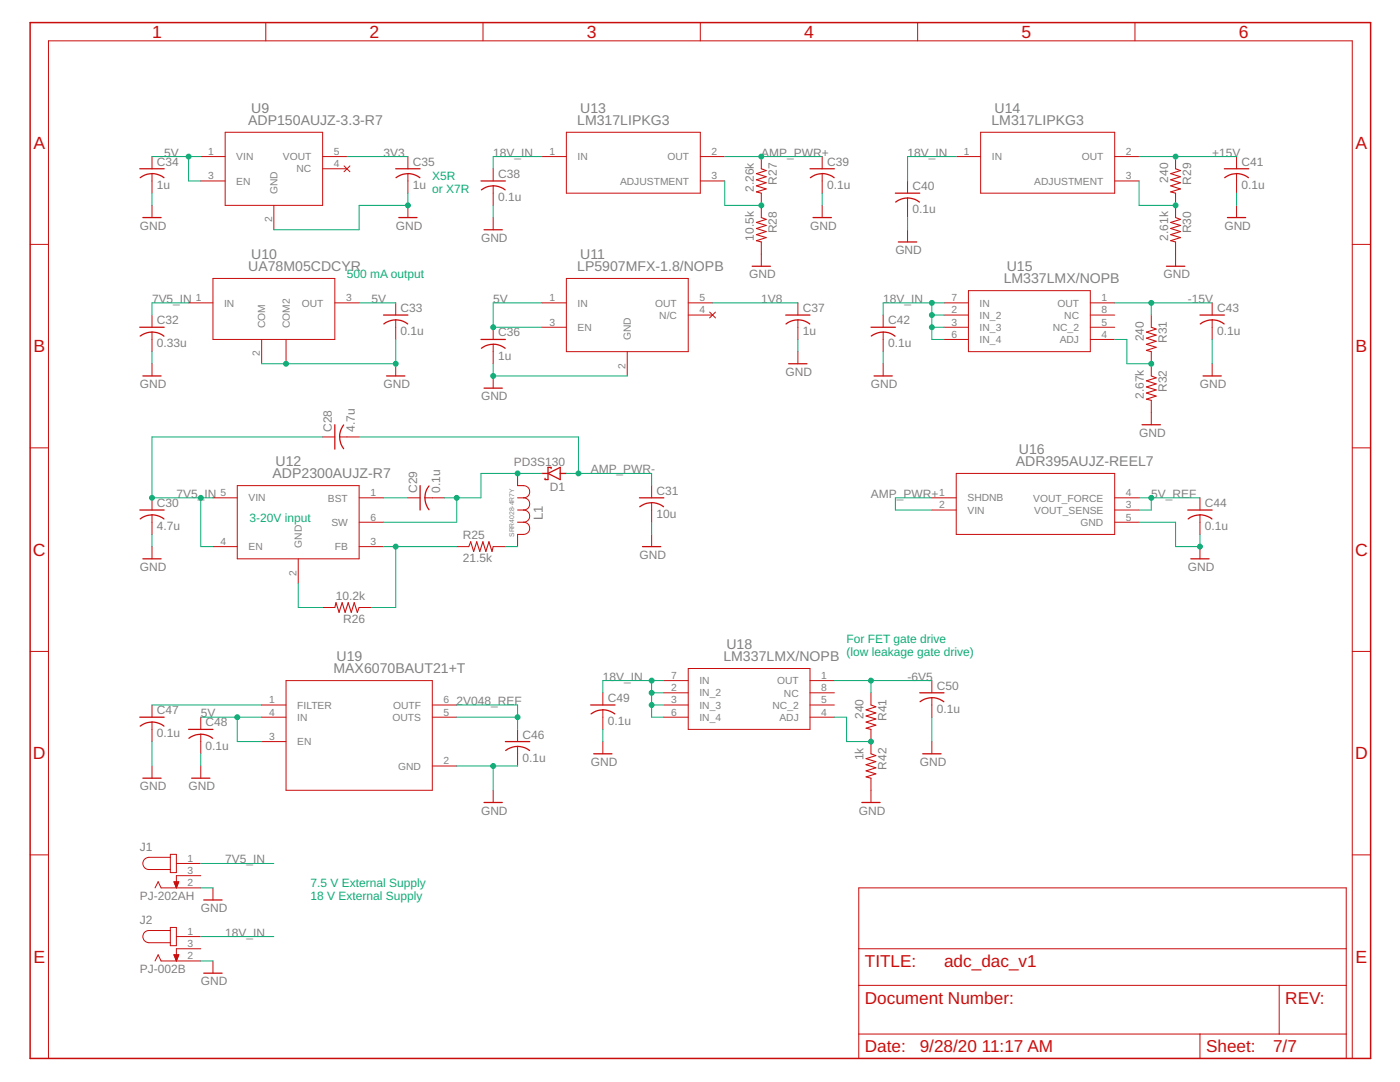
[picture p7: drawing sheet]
<svg xmlns="http://www.w3.org/2000/svg" width="279mm" height="216mm" viewBox="0 0 279 216" stroke-linecap="round" stroke-linejoin="round" font-family="sans-serif">
<g fill="none" stroke="#c90d0c" stroke-width=".25">
<path d="M27.9 33.7h4.9M28 35.5a3.8 3.8 0 0 1 4.7 0M79 33.7h4.8M79 35.5a3.8 3.8 0 0 1 4.8 0M96 36.1h4.9M96.1 37.9a3.8 3.8 0 0 1 4.7 0M161.6 33.7h4.9M161.7 35.5a3.8 3.8 0 0 1 4.8 0M178.7 38.5h4.9M244.3 33.7h4.9M244.4 35.5a3.8 3.8 0 0 1 4.8 0M28.5 43.4h3.7"/>
<path d="M79.6 43.4h3.6M96.6 45.8h3.6M150.1 53.1h3.7M162.3 43.4h3.6M178.8 40.3a3.8 3.8 0 0 1 4.7 0M179.3 48.3h3.6M232.8 53.1h3.7M245 43.4h3.6M27.9 65.3h4.9M28 67.1a3.9 3.9 0 0 1 4.7 0M28.5 75h3.7M76.5 62.9h4.9"/>
<path d="M77.2 75h3.6M79 63.8l1 .1 1.4 .7M79 63.8l-1 .2-1.4 .6M96 67.7h4.9M96.1 69.5a3.9 3.9 0 0 1 4.7 0M96.6 77.4h3.6M156.8 62.9h4.8M157.4 72.6h3.7M159.2 63.8l1.1 .1 1.3 .7M159.2 63.8l-1 .2-1.3 .6M173.8 65.3h4.9M173.9 67.1a3.9 3.9 0 0 1 4.7 0"/>
<path d="M174.4 75h3.7M239.5 62.9h4.8M240.1 75h3.6M241.9 63.8l1 .1 1.4 .7M241.9 63.8l-1 .2-1.4 .6M66.8 84.8v4.8M67.8 87.2l.3 1.5 .5 .8M68.6 84.8l-.7 1.4-.1 1M83.8 96.9v4.9M85.6 97a3.8 3.8 0 0 0 0 4.7M108.2 94.5h1.2M109.4 94.5l2.4-1.2v2.4z"/>
<path d="M110 93.5v-.2h-.6v2.4h-.6v-.3M111.8 94.5h1.2M127.6 99.3h4.9M227.9 84.8h3.7M27.9 101.8h4.9M28 103.5a3.8 3.8 0 0 1 4.7 0M28.5 111.5h3.7M127.7 101.1a3.8 3.8 0 0 1 4.7 0M128.2 109.1h3.7M237 101.8h4.9M237.1 103.5a3.8 3.8 0 0 1 4.8 0M237.7 111.5h3.6"/>
<path d="M183.6 138.2h4.8M27.9 143.1h4.9M28.5 155.3h3.7M30.3 144.1l1 .1 1.4 .7M30.3 144.1l-1 .1-1.3 .7M37.6 145.5h4.9M38.2 155.3h3.7M40.1 146.5l1.5 .3 .8 .5M40.1 146.5l-1 .1-1.4 .7M100.9 148h4.8M100.9 149.8a3.8 3.8 0 0 1 4.8 0M117.9 140.7h4.8"/>
<path d="M118 142.5a3.8 3.8 0 0 1 4.7 0M118.5 150.4h3.6M183.6 140a3.9 3.9 0 0 1 4.8 0M184.1 150.4h3.7M40.7 179.6h3.6M96.6 160.1h3.6M172 160.1h3.6M40.7 194.2h3.6"/>
</g>
<g fill="none" stroke="#c90d0c" stroke-width=".21">
<path d="M151.9 33.7l1 .3-1.9 .6 1.9 .7-1.9 .6 1.9 .6-1.9 .6 1.9 .6-1.9 .6 .9 .2M234.6 33.7l1 .3-2 .6 2 .7-2 .6 2 .6-2 .6 2 .6-2 .6 1 .2M151.9 43.4l1 .4-1.9 .6 1.9 .6-1.9 .6 1.9 .6-1.9 .6 1.9 .6-1.9 .6 .9 .3M234.6 43.4l1 .4-2 .6 2 .6-2 .6 2 .6-2 .6 2 .6-2 .6 1 .3M229.8 65.3l.9 .4-1.9 .6 1.9 .6-1.9 .6 1.9 .6-1.9 .6 1.9 .6-1.9 .6 1 .3M229.8 75l.9 .4-1.9 .6 1.9 .6-1.9 .6 1.9 .6-1.9 .6 1.9 .6-1.9 .7 1 .2M103.3 99.3h1.2M103.3 96.9h1.2M93.6 109.1l.3-1 .6 1.9 .6-1.9 .7 1.9 .6-1.9 .6 1.9 .6-1.9 .6 1.9 .2-.9M103.3 101.8h1.2M103.3 106.6h1.2M103.3 104.2h1.2"/>
<path d="M66.8 121.2l.3-1 .6 2 .6-2 .6 2 .6-2 .6 2 .6-2 .6 2 .4-1M173.8 140.7l1 .3-2 .6 2 .7-2 .6 2 .6-2 .6 2 .6-2 .6 1 .2M173.8 150.4l1 .4-2 .6 2 .6-2 .6 2 .6-2 .6 2 .6-2 .6 1 .3"/>
</g>
<g fill="none" stroke="#c90d0c" stroke-width=".2">
<path d="M53 4.5v3.6M96.4 4.5v3.6M139.8 4.5v3.6M183.1 4.5v3.6M226.5 4.5v3.6M30.3 31.2v2.5M30.3 34.6v3.9M40.1 31.2h4.8M40.1 36.1h4.8M44.9 26.4h19.5v14.6h-19.5zM64.4 31.2h4.8M64.4 33.7h4.8"/>
<path d="M68.7 33.1l1.1 1.2M69.8 33.1l-1.1 1.2M81.4 31.2v2.5M81.4 34.6v3.9M98.4 33.7v2.4M98.4 37.1v3.9M108.2 31.2h4.8M113 26.4h26.8v12.1h-26.8zM139.8 31.2h4.8M139.8 36.1h4.8M151.9 31.2v2.5M151.9 38.5v4.9"/>
<path d="M164.1 31.2v2.5M164.1 34.6v3.9M181.1 36.1v2.4M181.1 39.5v3.9M190.8 31.2h4.9M195.7 26.4h26.8v12.1h-26.8zM222.5 31.2h4.8M222.5 36.1h4.8M234.6 31.2v2.5M234.6 38.5v4.9M246.8 31.2v2.5M246.8 34.6v3.9"/>
<path d="M6 48.8h3.7M30.3 41v2.4M42.5 55.6h24.3v12.1h-24.3zM54.7 41v4.8M81.4 41v2.4M98.4 43.4v2.4M113 55.6h24.4v14.6h-24.4zM151.9 48.3v4.8M164.1 41v2.4M181.1 45.8v2.5M193.3 58h24.3v12.2h-24.3zM234.6 48.3v4.8"/>
<path d="M246.8 41v2.4M269.9 48.8h3.6M30.3 62.9v2.4M30.3 66.3v3.9M30.3 72.6v2.4M37.6 60.4h4.9M52.2 67.7v4.9M57.1 67.7v4.9M66.8 60.4h4.9M79 60.4v2.5M79 63.8v3.9M79 72.6v2.4"/>
<path d="M98.4 65.3v2.4M98.4 68.7v3.9M98.4 75v2.4M108.2 60.4h4.8M108.2 65.3h4.8M125.2 70.2v4.8M137.4 60.4h4.8M137.4 62.9h4.8M141.6 62.3l1.2 1.1M142.8 62.3l-1.2 1.1M159.2 60.4v2.5M159.2 63.8v3.9"/>
<path d="M159.2 70.2v2.4M176.3 62.9v2.4M176.3 66.3v3.9M176.3 72.6v2.4M188.4 60.4h4.9M188.4 62.9h4.9M188.4 65.3h4.9M188.4 67.7h4.9M217.6 60.4h4.9M217.6 62.9h4.9M217.6 65.3h4.9M217.6 67.7h4.9"/>
<path d="M229.8 62.9v2.4M229.8 70.2v4.8M229.8 79.9v4.9M241.9 60.4v2.5M241.9 63.8v3.9M241.9 72.6v2.4M6 89.4h3.7M30.3 99.3v2.5M42.5 99.3h4.8M47.3 96.9h24.4v14.6h-24.4zM64.4 87.2h2.4M67.8 87.2h3.9"/>
<path d="M71.7 99.3h4.8M81.4 99.3h2.4M84.8 99.3h3.9M103.3 94.5v2.4M104.5 96.9a1.22 1.22 0 0 1 1.2 1.2 1.22 1.22 0 0 1-1.2 1.2 1.22 1.22 0 0 1 1.2 1.3 1.22 1.22 0 0 1-1.2 1.2 1.22 1.22 0 0 1 1.2 1.2 1.22 1.22 0 0 1-1.2 1.2 1.22 1.22 0 0 1 1.2 1.2 1.22 1.22 0 0 1-1.2 1.2M130 96.9v2.4M186 99.3h4.8M190.8 94.5h31.7v12.1h-31.7zM222.5 99.3h4.8M239.5 99.3v2.5M269.9 89.4h3.6M30.3 102.7v3.9"/>
<path d="M30.3 109.1v2.4M42.5 109.1h4.8M59.5 111.5v4.9M71.7 109.1h4.8M71.7 104.2h4.8M91.1 109.1h2.5M98.4 109.1h2.5M103.3 106.6v2.5M130 100.3v3.9M130 106.6v2.5M186 101.8h4.8M222.5 101.8h4.8"/>
<path d="M222.5 104.2h4.8M239.5 102.7v3.9M239.5 109.1v2.4M6 130h3.7M57.1 135.8h29.2v21.9h-29.2zM64.4 121.2h2.4M71.7 121.2h2.4M120.3 138.2v2.5M132.5 135.8h4.9M132.5 138.2h4.9M137.4 133.4h24.2v12.1h-24.2zM161.6 135.8h4.9"/>
<path d="M161.6 138.2h4.9M173.8 138.2v2.5M186 135.8v2.4M186 139.2v3.9M269.9 130h3.6M30.3 140.7v2.4M30.3 144.1v3.9M30.3 152.8v2.5M40.1 143.1v2.4M40.1 146.5v3.9M40.1 152.8v2.5M52.2 140.7h4.9"/>
<path d="M52.2 143.1h4.9M52.2 148h4.9M86.3 140.7h4.8M86.3 143.1h4.8M86.3 152.8h4.8M98.4 157.7v2.4M103.3 145.5v2.5M103.3 148.9v3.9M120.3 141.6v3.9M120.3 148v2.4M132.5 140.7h4.9M132.5 143.1h4.9"/>
<path d="M161.6 140.7h4.9M161.6 143.1h4.9M173.8 145.5v4.9M173.8 155.3v4.8M186 148v2.4M6 170.6h3.7M30.9 177.2l.7-1.3 .6 1.3h7.9M34 171.1h-4.3a1.22 1.22 0 0 0-1.2 1.2 1.22 1.22 0 0 0 1.2 1.2h4.3M34 170.5h1.2v3.6h-1.2zM34.7 175.9h1l-.5 1.3zM34.8 176h.8M34.8 176.1h.8"/>
<path d="M34.8 176.3h.8M34.9 176.4h.6M34.9 176.5h.6M35 176.6h.4M35 176.7h.4M35.1 176.8h.2M35.1 177h.2M35.2 177.1h.1M35.2 172.3h4.9M40.1 174.7h-4.9v2.5M42.5 177.2v2.4M171.4 177.2h97.3v34h-97.3z"/>
<path d="M269.9 170.6h3.6M30.9 191.7l.7-1.2 .6 1.2h7.9M34 185.7h-4.3a1.22 1.22 0 0 0-1.2 1.2 1.22 1.22 0 0 0 1.2 1.2h4.3M34 185.1h1.2v3.6h-1.2zM34.7 190.5h1l-.5 1.2zM34.8 190.6h.8M34.8 190.8h.8M34.9 190.9h.6M34.9 191h.6M34.9 191.1h.6M35 191.2h.4M35 191.3h.4"/>
<path d="M35.1 191.5h.2M35.1 191.6h.2M35.2 191.7h.1M35.2 186.9h4.9M40.1 189.3h-4.9v2.4M42.5 191.7v2.5M171.4 196.6h97.3M171.4 189.3h97.3M255.3 196.6v9.7M9.7 211.2v-203.1h260.2v203.1M171.4 206.3h97.3M239.5 206.3v4.9"/>
</g>
<path d="M6 4.5h267.5v206.7h-267.5z" fill="none" stroke="#c90d0c" stroke-width=".3"/>
<g fill="none" stroke="#0dab76" stroke-width=".2">
<path d="M30.3 38.5v2.5M30.3 31.2h9.8M37.6 31.2v4.9h2.5M69.2 31.2h12.2M81.4 38.5v2.5h-9.7v4.8h-17M108.2 31.2h-9.8v2.5M144.6 36.1v4.9h7.3M144.6 31.2h19.5M164.1 38.5v2.5M190.8 31.2h-9.7v4.9M227.3 36.1v4.9h7.3M227.3 31.2h19.5"/>
<path d="M246.8 38.5v2.5M98.4 41v2.4M181.1 43.4v2.4M30.3 70.2v2.4M37.6 60.4h-7.3v2.5M71.7 60.4h7.3M79 67.7v4.9h-26.8M98.4 72.6v2.4h26.8M108.2 60.4h-9.8v4.9h9.8M142.2 60.4h17M159.2 67.7v2.5M176.3 70.2v2.4"/>
<path d="M186 60.4v7.3h2.4M186 65.3h2.4M186 62.9h2.4M188.4 60.4h-12.1v2.5M222.5 67.7h2.4v4.9h4.9M222.5 60.4h19.4M229.8 60.4v2.5M241.9 67.7v4.9M40.1 99.3v9.8h2.4M64.4 87.2h-34.1v12.1h12.2M71.7 87.2h43.7v7.3M76.5 99.3h4.9"/>
<path d="M91.1 99.3v4.9h-14.6M108.2 94.5h-12.2v4.8h-7.3M113 94.5h17v2.4M186 99.3h-7.3v2.5h7.3M227.3 99.3h12.2M229.8 99.3v2.5h-2.5M30.3 106.6v2.5M59.5 116.4v4.8h4.9M76.5 109.1h14.6M79 109.1v12.1h-4.9M100.9 109.1h2.4M130 104.2v2.4"/>
<path d="M227.3 104.2h7.3v4.9h4.9v-2.5M130 135.8v7.3h2.5M130 138.2h2.5M132.5 135.8h-12.2v2.4M166.5 135.8h19.5M173.8 135.8v2.4M30.3 148v4.8M30.3 140.7h21.9M40.1 150.4v2.4M40.1 143.1h12.1M47.3 143.1v4.9h4.9M91.1 152.8h12.2"/>
<path d="M91.1 143.1h12.2M91.1 140.7h12.2v4.8M98.4 152.8v4.9M120.3 145.5v2.5M130 140.7h2.5M166.5 143.1h2.5v4.9h4.8M186 143.1v4.9M40.1 177.2h2.4M40.1 172.3h14.6M40.1 191.7h2.4M40.1 186.9h14.6"/>
</g>
<g fill="#0dab76" stroke="#0dab76" stroke-width=".2">
<circle cx="115.4" cy="94.5" r=".49"/>
<circle cx="91.1" cy="99.3" r=".49"/>
<circle cx="103.3" cy="94.5" r=".49"/>
<circle cx="79" cy="109.1" r=".49"/>
<circle cx="79" cy="72.6" r=".49"/>
<circle cx="57.1" cy="72.6" r=".49"/>
<circle cx="81.4" cy="41" r=".49"/>
<circle cx="98.4" cy="75" r=".49"/>
<circle cx="239.5" cy="109.1" r=".49"/>
<circle cx="98.4" cy="152.8" r=".49"/>
<circle cx="37.6" cy="31.2" r=".49"/>
<circle cx="98.4" cy="65.3" r=".49"/>
<circle cx="47.3" cy="143.1" r=".49"/>
<circle cx="30.3" cy="99.3" r=".49"/>
<circle cx="40.1" cy="99.3" r=".49"/>
<circle cx="186" cy="60.4" r=".49"/>
<circle cx="186" cy="65.3" r=".49"/>
<circle cx="186" cy="62.9" r=".49"/>
<circle cx="130" cy="135.8" r=".49"/>
<circle cx="130" cy="140.7" r=".49"/>
<circle cx="130" cy="138.2" r=".49"/>
<circle cx="151.9" cy="31.2" r=".49"/>
<circle cx="151.9" cy="41" r=".49"/>
<circle cx="234.6" cy="41" r=".49"/>
<circle cx="234.6" cy="31.2" r=".49"/>
<circle cx="229.8" cy="60.4" r=".49"/>
<circle cx="229.8" cy="72.6" r=".49"/>
<circle cx="229.8" cy="99.3" r=".49"/>
<circle cx="103.3" cy="143.1" r=".49"/>
<circle cx="173.8" cy="148" r=".49"/>
<circle cx="173.8" cy="135.8" r=".49"/>
</g>
<g font-size="3.5" fill="#c90d0c">
<text x="30.4" y="7.6">1</text>
<text x="73.7" y="7.6">2</text>
<text x="117.1" y="7.6">3</text>
<text x="160.5" y="7.6">4</text>
<text x="203.9" y="7.6">5</text>
<text x="247.2" y="7.6">6</text>
<text x="6.7" y="29.7">A</text>
<text x="270.5" y="29.7">A</text>
<text x="6.7" y="70.3">B</text>
<text x="270.5" y="70.3">B</text>
<text x="6.6" y="110.9">C</text>
<text x="270.4" y="110.9">C</text>
<text x="6.6" y="151.5">D</text>
<text x="270.4" y="151.5">D</text>
<text x="6.7" y="192.1">E</text>
<text x="270.5" y="192.1">E</text>
</g>
<g font-size="3.4" fill="#c90d0c">
<text x="172.6" y="193">TITLE:</text>
<text x="188.4" y="193">adc_dac_v1</text>
<text x="172.6" y="200.3">Document Number:</text>
<text x="256.5" y="200.3">REV:</text>
<text x="172.6" y="210">Date:</text>
<text x="183.5" y="210">9/28/20</text>
<text x="195.9" y="210">11:17 AM</text>
<text x="240.7" y="210">Sheet:</text>
<text x="254.1" y="210">7/7</text>
</g>
<g font-size="2.8" fill="#808080">
<text x="50.1" y="22.5">U9</text>
<text x="115.8" y="22.5">U13</text>
<text x="198.5" y="22.5">U14</text>
<text x="49.5" y="25">ADP150AUJZ-3.3-R7</text>
<text x="115.2" y="25">LM317LIPKG3</text>
<text x="197.9" y="25">LM317LIPKG3</text>
<text x="50.1" y="51.7">U10</text>
<text x="115.8" y="51.7">U11</text>
<text x="49.5" y="54.1">UA78M05CDCYR</text>
<text x="115.2" y="54.1">LP5907MFX-1.8/NOPB</text>
<text x="200.3" y="56.6">LM337LMX/NOPB</text>
<text x="200.9" y="54.1">U15</text>
<text x="54.4" y="95.5">ADP2300AUJZ-R7</text>
<text x="55" y="93">U12</text>
<text x="202.7" y="93">ADR395AUJZ-REEL7</text>
<text x="203.3" y="90.6">U16</text>
<text x="67.2" y="131.9">U19</text>
<text x="144.4" y="131.9">LM337LMX/NOPB</text>
<text x="145" y="129.5">U18</text>
<text x="66.5" y="134.4">MAX6070BAUT21+T</text>
</g>
<text font-size="2.6" fill="#808080" x="108.3" y="103.8" transform="rotate(-90 108.3 103.8)">L1</text>
<g font-size="2.4" fill="#808080">
<text x="31.3" y="33.1">C34</text>
<text x="32.8" y="31.2">5V</text>
<text x="76.5" y="31.2">3V3</text>
<text x="82.4" y="33.1">C35</text>
<text x="98.4" y="31.2">18V_IN</text>
<text x="99.4" y="35.5">C38</text>
<text x="151.9" y="31.2">AMP_PWR+</text>
<text x="165.1" y="33.1">C39</text>
<text x="181.1" y="31.2">18V_IN</text>
<text x="241.9" y="31.2">+15V</text>
<text x="247.8" y="33.1">C41</text>
<text x="31.3" y="37.7">1u</text>
<text x="82.4" y="37.7">1u</text>
<text x="99.4" y="40.1">0.1u</text>
<text x="150.5" y="38.3" transform="rotate(-90 150.5 38.3)">2.26k</text>
<text x="155.1" y="36.8" transform="rotate(-90 155.1 36.8)">R27</text>
<text x="165.1" y="37.7">0.1u</text>
<text x="182.1" y="37.9">C40</text>
<text x="233.2" y="36.5" transform="rotate(-90 233.2 36.5)">240</text>
<text x="237.7" y="36.8" transform="rotate(-90 237.7 36.8)">R29</text>
<text x="247.8" y="37.7">0.1u</text>
<text x="27.9" y="45.8">GND</text>
<text x="79" y="45.8">GND</text>
<text x="155.1" y="46.6" transform="rotate(-90 155.1 46.6)">R28</text>
<text x="161.7" y="45.8">GND</text>
<text x="182.1" y="42.6">0.1u</text>
<text x="237.7" y="46.6" transform="rotate(-90 237.7 46.6)">R30</text>
<text x="244.3" y="45.8">GND</text>
<text x="96" y="48.3">GND</text>
<text x="150.5" y="48" transform="rotate(-90 150.5 48)">10.5k</text>
<text x="178.7" y="50.7">GND</text>
<text x="233.2" y="48" transform="rotate(-90 233.2 48)">2.61k</text>
<text x="149.5" y="55.6">GND</text>
<text x="232.2" y="55.6">GND</text>
<text x="30.3" y="60.4">7V5_IN</text>
<text x="31.3" y="64.7">C32</text>
<text x="74.1" y="60.4">5V</text>
<text x="79.9" y="62.3">C33</text>
<text x="98.4" y="60.4">5V</text>
<text x="151.9" y="60.4">1V8</text>
<text x="160.2" y="62.3">C37</text>
<text x="176.3" y="60.4">18V_IN</text>
<text x="177.2" y="64.7">C42</text>
<text x="237.1" y="60.4">-15V</text>
<text x="242.9" y="62.3">C43</text>
<text x="31.3" y="69.3">0.33u</text>
<text x="79.9" y="66.9">0.1u</text>
<text x="99.4" y="71.7">1u</text>
<text x="99.4" y="67.1">C36</text>
<text x="160.2" y="66.9">1u</text>
<text x="177.2" y="69.3">0.1u</text>
<text x="228.3" y="68.1" transform="rotate(-90 228.3 68.1)">240</text>
<text x="232.9" y="68.5" transform="rotate(-90 232.9 68.5)">R31</text>
<text x="242.9" y="66.9">0.1u</text>
<text x="27.9" y="77.5">GND</text>
<text x="76.5" y="77.5">GND</text>
<text x="156.8" y="75">GND</text>
<text x="173.8" y="77.5">GND</text>
<text x="239.5" y="77.5">GND</text>
<text x="96" y="79.9">GND</text>
<text x="228.3" y="79.6" transform="rotate(-90 228.3 79.6)">2.67k</text>
<text x="232.9" y="78.2" transform="rotate(-90 232.9 78.2)">R32</text>
<text x="66.2" y="86.2" transform="rotate(-90 66.2 86.2)">C28</text>
<text x="70.8" y="86.2" transform="rotate(-90 70.8 86.2)">4.7u</text>
<text x="227.3" y="87.2">GND</text>
<text x="102.5" y="92.9">PD3S130</text>
<text x="117.9" y="94.5">AMP_PWR-</text>
<text x="31.3" y="101.2">C30</text>
<text x="35.2" y="99.3">7V5_IN</text>
<text x="83.2" y="98.4" transform="rotate(-90 83.2 98.4)">C29</text>
<text x="87.9" y="98.4" transform="rotate(-90 87.9 98.4)">0.1u</text>
<text x="109.7" y="98">D1</text>
<text x="131" y="98.7">C31</text>
<text x="173.8" y="99.3">AMP</text>
<text x="179" y="99.3">_PWR+</text>
<text x="229.8" y="99.3">5V_REF</text>
<text x="240.5" y="101.2">C44</text>
<text x="31.3" y="105.8">4.7u</text>
<text x="92.3" y="107.6">R25</text>
<text x="131" y="103.4">10u</text>
<text x="240.5" y="105.8">0.1u</text>
<text x="27.9" y="113.9">GND</text>
<text x="92.3" y="112.2">21.5k</text>
<text x="127.6" y="111.5">GND</text>
<text x="237.1" y="113.9">GND</text>
<text x="67.1" y="119.8">10.2k</text>
<text x="68.5" y="124.4">R26</text>
<text x="120.3" y="135.8">18V_IN</text>
<text x="181.1" y="135.8">-6V5</text>
<text x="187" y="137.6">C50</text>
<text x="31.3" y="142.5">C47</text>
<text x="40.1" y="143.1">5V</text>
<text x="91.1" y="140.7">2V048_REF</text>
<text x="121.3" y="140.1">C49</text>
<text x="172.4" y="143.5" transform="rotate(-90 172.4 143.5)">240</text>
<text x="176.9" y="143.8" transform="rotate(-90 176.9 143.8)">R41</text>
<text x="187" y="142.3">0.1u</text>
<text x="31.3" y="147.1">0.1u</text>
<text x="41" y="149.6">0.1u</text>
<text x="41" y="144.9">C48</text>
<text x="104.3" y="147.4">C46</text>
<text x="121.3" y="144.7">0.1u</text>
<text x="104.3" y="152">0.1u</text>
<text x="117.9" y="152.8">GND</text>
<text x="172.4" y="151.7" transform="rotate(-90 172.4 151.7)">1k</text>
<text x="176.9" y="153.6" transform="rotate(-90 176.9 153.6)">R42</text>
<text x="183.5" y="152.8">GND</text>
<text x="27.9" y="157.7">GND</text>
<text x="37.6" y="157.7">GND</text>
<text x="96" y="162.6">GND</text>
<text x="171.4" y="162.6">GND</text>
<text x="27.9" y="169.9">J1</text>
<text x="44.9" y="172.3">7V5_IN</text>
<text x="27.9" y="179.6">PJ-202AH</text>
<text x="27.9" y="184.4">J2</text>
<text x="40.1" y="182">GND</text>
<text x="44.9" y="186.9">18V_IN</text>
<text x="27.9" y="194.2">PJ-002B</text>
<text x="40.1" y="196.6">GND</text>
</g>
<g font-size="2.4" fill="#0dab76">
<text x="86.3" y="36">X5R</text>
<text x="86.3" y="38.5">or X7R</text>
<text x="69.2" y="55.6">500 mA output</text>
<text x="49.8" y="104.2">3-20V input</text>
<text x="169" y="128.4">For FET gate drive</text>
<text x="169" y="131">(low leakage gate drive)</text>
<text x="62" y="177">7.5 V External Supply</text>
<text x="62" y="179.6">18 V External Supply</text>
</g>
<g font-size="2.1" fill="#808080">
<text x="41.5" y="30.9">1</text>
<text x="41.5" y="35.8">3</text>
<text x="47.2" y="32">VIN</text>
<text x="56.5" y="32">VOUT</text>
<text x="59.2" y="34.4">NC</text>
<text x="66.6" y="33.3">4</text>
<text x="66.6" y="30.9">5</text>
<text x="109.6" y="30.9">1</text>
<text x="115.3" y="32">IN</text>
<text x="133.2" y="32">OUT</text>
<text x="142" y="30.9">2</text>
<text x="142" y="35.8">3</text>
<text x="192.3" y="30.9">1</text>
<text x="197.9" y="32">IN</text>
<text x="215.9" y="32">OUT</text>
<text x="224.7" y="30.9">2</text>
<text x="224.7" y="35.8">3</text>
<text x="47.2" y="36.8">EN</text>
<text x="55.4" y="38.7" transform="rotate(-90 55.4 38.7)">GND</text>
<text x="123.7" y="36.8">ADJUSTMENT</text>
<text x="206.4" y="36.8">ADJUSTMENT</text>
<text x="54.3" y="44.4" transform="rotate(-90 54.3 44.4)">2</text>
<text x="39.1" y="60.1">1</text>
<text x="44.7" y="61.2">IN</text>
<text x="53" y="65.5" transform="rotate(-90 53 65.5)">COM</text>
<text x="57.8" y="65.5" transform="rotate(-90 57.8 65.5)">COM2</text>
<text x="60.2" y="61.2">OUT</text>
<text x="69.1" y="60.1">3</text>
<text x="109.6" y="60.1">1</text>
<text x="109.6" y="65">3</text>
<text x="115.3" y="61.2">IN</text>
<text x="130.8" y="61.2">OUT</text>
<text x="131.6" y="63.6">N/C</text>
<text x="139.6" y="62.5">4</text>
<text x="139.6" y="60.1">5</text>
<text x="189.9" y="62.5">2</text>
<text x="189.9" y="65">3</text>
<text x="189.9" y="60.1">7</text>
<text x="195.5" y="63.6">IN_2</text>
<text x="195.5" y="61.2">IN</text>
<text x="211" y="61.2">OUT</text>
<text x="212.4" y="63.6">NC</text>
<text x="219.8" y="60.1">1</text>
<text x="219.8" y="65">5</text>
<text x="219.8" y="62.5">8</text>
<text x="51.9" y="71.1" transform="rotate(-90 51.9 71.1)">2</text>
<text x="115.3" y="66">EN</text>
<text x="125.9" y="67.9" transform="rotate(-90 125.9 67.9)">GND</text>
<text x="189.9" y="67.4">6</text>
<text x="195.5" y="66">IN_3</text>
<text x="195.5" y="68.5">IN_4</text>
<text x="210.1" y="66">NC_2</text>
<text x="211.5" y="68.5">ADJ</text>
<text x="219.8" y="67.4">4</text>
<text x="124.8" y="73.5" transform="rotate(-90 124.8 73.5)">2</text>
<text x="44" y="99">5</text>
<text x="49.6" y="100.1">VIN</text>
<text x="65.4" y="100.1">BST</text>
<text x="73.9" y="99">1</text>
<text x="187.5" y="99">1</text>
<text x="187.5" y="101.4">2</text>
<text x="193.1" y="100.1">SHDNB</text>
<text x="206.2" y="100.1">VOUT_FORCE</text>
<text x="224.7" y="101.4">3</text>
<text x="224.7" y="99">4</text>
<text x="66.1" y="104.9">SW</text>
<text x="73.9" y="103.9">6</text>
<text x="193.1" y="102.5">VIN</text>
<text x="206.4" y="102.5">VOUT_SENSE</text>
<text x="215.6" y="104.9">GND</text>
<text x="224.7" y="103.9">5</text>
<text x="44" y="108.7">4</text>
<text x="49.6" y="109.8">EN</text>
<text x="60.2" y="109.3" transform="rotate(-90 60.2 109.3)">GND</text>
<text x="66.8" y="109.8">FB</text>
<text x="73.9" y="108.7">3</text>
<text x="59.2" y="114.9" transform="rotate(-90 59.2 114.9)">2</text>
<text x="134" y="137.9">2</text>
<text x="134" y="135.5">7</text>
<text x="139.6" y="136.5">IN</text>
<text x="155.1" y="136.5">OUT</text>
<text x="163.9" y="135.5">1</text>
<text x="163.9" y="137.9">8</text>
<text x="53.7" y="140.3">1</text>
<text x="53.7" y="142.8">4</text>
<text x="59.3" y="141.4">FILTER</text>
<text x="59.3" y="143.8">IN</text>
<text x="78.3" y="143.8">OUTS</text>
<text x="78.4" y="141.4">OUTF</text>
<text x="88.5" y="140.3">6</text>
<text x="88.5" y="142.8">5</text>
<text x="134" y="140.3">3</text>
<text x="134" y="142.8">6</text>
<text x="139.6" y="139">IN_2</text>
<text x="139.6" y="141.4">IN_3</text>
<text x="139.6" y="143.8">IN_4</text>
<text x="154.2" y="141.4">NC_2</text>
<text x="155.5" y="143.8">ADJ</text>
<text x="156.5" y="139">NC</text>
<text x="163.9" y="142.8">4</text>
<text x="163.9" y="140.3">5</text>
<text x="53.7" y="147.6">3</text>
<text x="59.3" y="148.7">EN</text>
<text x="79.5" y="153.6">GND</text>
<text x="88.5" y="152.5">2</text>
<text x="37.4" y="172">1</text>
<text x="37.4" y="174.4">3</text>
<text x="37.4" y="176.8">2</text>
<text x="37.4" y="186.5">1</text>
<text x="37.4" y="189">3</text>
<text x="37.4" y="191.4">2</text>
</g>
<text font-size="1.4" fill="#808080" x="102.6" y="107.2" transform="rotate(-90 102.6 107.2)">SRR4028-4R7Y</text>
</svg>
